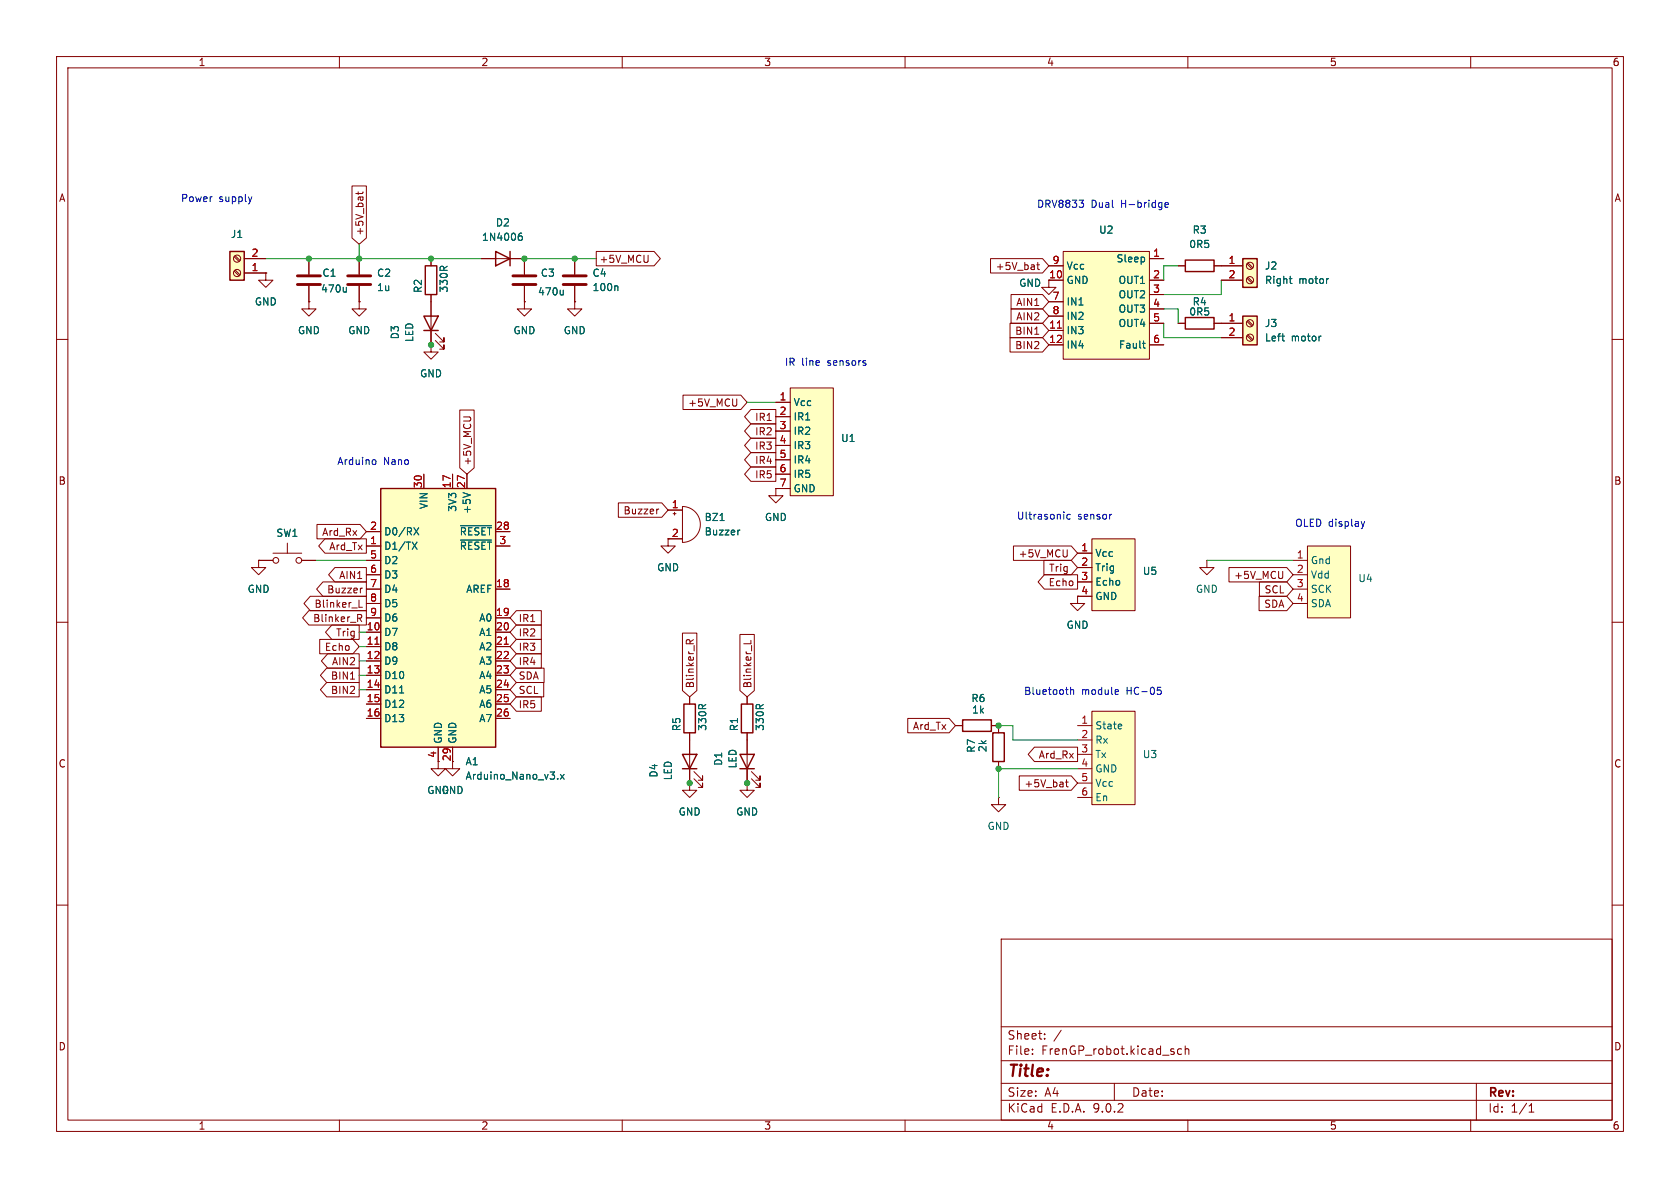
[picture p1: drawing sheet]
<svg xmlns="http://www.w3.org/2000/svg" width="297mm" height="210mm" viewBox="0 0 297 210" stroke-linecap="round" stroke-linejoin="round" font-family="sans-serif">
<g fill="none" stroke="#840000" stroke-width=".18">
<path d="M10 10h277v190h-277zM12 12h273v186h-273zM60 10v2M110 10v2M160 10v2M210 10v2M260 10v2M47 48.3v1.2h1.3l-1.3 1.3-1.3-1.3h1.3M47 48.3h.1M54.6 53.3v1.3h1.3l-1.3 1.3-1.3-1.3h1.3M54.6 53.3h.1M54.6 45.7v2.8"/>
<path d="M54.6 50.5v2.8M76.2 45.7v1.3M76.2 52.1v1.2M101.6 53.3v1.3h1.3l-1.3 1.3-1.3-1.3h1.3M101.6 53.3h.1M10 60h2M285 60h2M10 110h2M285 110h2M10 160h2M177 166h108v32h-108zM285 160h2"/>
<path d="M60 198v2M110 198v2M160 198v2M177 194.5h108M177 191.5h108M177 187.5h108M177 181.5h108M182.5 186.3v.1M182.5 185.5v.1M184.7 183.6v.1M184.7 182.8v.1M187.6 182.1l-1.3 2"/>
<path d="M197 191.5v3M208.9 185.5l-.4-.1-.3 .3v.4l.1 .2h.6M209.5 185.5l.2-.1 .4 .1 .1 .9M209.5 184.9v1.5M210 198v2M260 198v2M261 191.5v6.5M270.3 196.6h.9M270.3 195.5l.4-.4v1.5"/>
</g>
<path d="M75.2 47h2v5.1h-2z" fill="none" stroke="#840000" stroke-width=".25"/>
<path d="M52.6 48.8h4M52.6 50.3h4" fill="none" stroke="#840000" stroke-width=".51"/>
<path d="M61.2 50.8v.8M61.2 51.5l-.2 .1" fill="none" stroke="#006464" stroke-width=".18"/>
<path d="M40.6 44.5h2.6v5h-2.6z" fill="#ffffc2"/>
<path d="M40.6 44.5h2.6v5h-2.6zM74.9 55.9h2.6l-1.3 2.5zM74.9 58.4h2.6M87.6 44.5l2.6 1.2-2.6 1.3zM90.2 44.5v2.5M130.8 133.4h2.5l-1.2 2.5zM130.8 135.9h2.5M170.2 127.3h5.1v2h-5.1z" fill="none" stroke="#840000" stroke-width=".25"/>
<g fill="none" stroke="#840000" stroke-width=".18">
<path d="M41.4 47.9l.9 .9M41.4 45.4l.9 .8M41.6 47.8l.8 .8M41.6 45.2l.8 .9M43.2 48.3h3.8M43.2 45.7h3.8M63.5 53.3v1.3h1.3l-1.3 1.3-1.3-1.3h1.3M63.5 53.3h.1M63.5 45.7v2.8M63.5 50.5v2.8M76.2 53.3v7.7M77 58.9l1.5 1.6v-.8v.8h-.8"/>
<path d="M85.1 45.7h7.6v2.8M92.7 53.3v1.3h1.3l-1.3 1.3-1.3-1.3h1.3M92.7 53.3h.1M92.7 50.5v2.8M76.2 61v1.2h1.3l-1.3 1.3-1.3-1.3h1.3M76.2 61h.1M77 60.2l1.5 1.5v-.7v.7h-.8M137.2 86.4v1.2h1.2l-1.2 1.3-1.3-1.3h1.3M137.2 86.4h.1M190.5 105.4v1.3h1.3l-1.3 1.3-1.3-1.3h1.3M132.1 130.8v7.6M132.8 137.7l1.6 1.5v-.8v.8h-.8"/>
<path d="M132.8 136.4l1.6 1.5v-.7v.7h-.8M168.9 128.3h1.3M175.3 128.3h1.2M176.5 141v1.2h1.3l-1.3 1.3-1.2-1.3h1.2M176.5 141h.1"/>
<circle cx="41.9" cy="45.7" r=".63"/>
<circle cx="41.9" cy="48.3" r=".63"/>
</g>
<path d="M61.5 48.8h4M61.5 50.3h4M90.7 48.8h4M90.7 50.3h4" fill="none" stroke="#840000" stroke-width=".51"/>
<path d="M91.7 41.8l.4-.1 .2 .2-.1 .5h-.5M92.2 41.2l-.4 .1M99.6 51.3v.8M99.6 52l-.2 .1" fill="none" stroke="#006464" stroke-width=".18"/>
<path d="M193 95.3h7.7v12.7h-7.7z" fill="#ffffc2"/>
<g fill="none" stroke="#840000" stroke-width=".18">
<path d="M101.6 45.7v2.8M101.6 50.5v2.8M208.3 47h1.2M214.6 47h1.3M118.1 90.2h2.5M118.1 95.3h2.5M119 90.8h.5M119.3 90.6v.5M120.6 89.5a3.2 3.2 0 0 1 3.2 3.2 3.2 3.2 0 0 1-3.2 3.2zM190.5 97.8h2.5M193 95.3h7.7v12.7h-7.7zM190.5 100.3h2.5"/>
<path d="M190.5 102.9h2.5M190.5 105.4h2.5M121.9 138.4v1.3h1.3l-1.3 1.3-1.3-1.3h1.3M121.9 138.4h.1M132.1 138.4v1.3h1.2l-1.2 1.3-1.3-1.3h1.3M132.1 138.4h.1M132.1 123.2v1.3M132.1 129.5v1.3M176.5 128.3v1.2M176.5 134.6v1.3"/>
</g>
<path d="M209.5 46h5.1v2h-5.1zM131.1 124.5h2v5h-2zM175.5 129.5h2v5.1h-2z" fill="none" stroke="#840000" stroke-width=".25"/>
<path d="M99.6 48.8h4M99.6 50.3h4" fill="none" stroke="#840000" stroke-width=".51"/>
<path d="M109.1 50.5l.1 .2v.7M127.3 92h.7M130.8 93.7l-.2 .1" fill="none" stroke="#006464" stroke-width=".18"/>
<path d="M231.1 96.5h7.7v12.7h-7.7z" fill="#ffffc2"/>
<path d="M213.4 99.1v1.2h1.2l-1.2 1.3-1.3-1.3h1.3M213.4 99.1h.1M228.6 99.1h2.5M231.1 96.5h7.7v12.7h-7.7zM228.6 101.6h2.5M228.6 104.1h2.5M228.6 106.7h2.5" fill="none" stroke="#840000" stroke-width=".18"/>
<path d="M219.7 55.9h2.5v5.1h-2.5z" fill="#ffffc2"/>
<path d="M219.7 55.9h2.5v5.1h-2.5z" fill="none" stroke="#840000" stroke-width=".25"/>
<g fill="none" stroke="#840000" stroke-width=".18">
<path d="M215.9 57.2h3.8M215.9 59.7h3.8M220.4 56.8l.9 .9M220.4 59.4l.9 .8M220.6 56.6l.9 .9M220.6 59.2l.9 .8"/>
<circle cx="221" cy="57.1" r=".63"/>
<circle cx="221" cy="59.7" r=".63"/>
</g>
<path d="M226.6 59.4h.5M233.5 59.4l-.2 .1M227 60.3h.1" fill="none" stroke="#006464" stroke-width=".18"/>
<path d="M219.7 45.7h2.5v5.1h-2.5z" fill="#ffffc2"/>
<path d="M209.5 56.1h5.1v2.1h-5.1zM219.7 45.7h2.5v5.1h-2.5zM120.9 124.5h2v5h-2z" fill="none" stroke="#840000" stroke-width=".25"/>
<g fill="none" stroke="#840000" stroke-width=".18">
<path d="M208.3 57.2h1.2M214.6 57.2h1.3M215.9 47h3.8M215.9 49.5h3.8M220.4 46.7l.9 .8M220.4 49.2l.9 .8M220.6 46.5l.9 .8M220.6 49l.9 .9M118.1 95.3v1.2h1.3l-1.3 1.3-1.3-1.3h1.3M121.9 123.2v1.3M121.9 129.5v1.3"/>
<circle cx="221" cy="49.5" r=".63"/>
<circle cx="221" cy="47" r=".63"/>
</g>
<path d="M227.9 49.3h.5M228.2 50l.2 .1M234.9 49.3h-.3" fill="none" stroke="#006464" stroke-width=".18"/>
<path d="M139.7 68.6h7.6v19h-7.6z" fill="#ffffc2"/>
<path d="M137.2 71.1h2.5M137.2 73.7h2.5M137.2 76.2h2.5M137.2 78.7h2.5M139.7 68.6h7.6v19h-7.6zM137.2 81.3h2.5M137.2 83.8h2.5M137.2 86.4h2.5" fill="none" stroke="#840000" stroke-width=".18"/>
<path d="M193 125.7h7.7v16.5h-7.7z" fill="#ffffc2"/>
<path d="M77.5 134.6v1.3h1.2l-1.2 1.3-1.3-1.3h1.3M121.9 130.8v7.6M122.7 137.7l1.5 1.5v-.8v.8h-.8M122.7 136.4l1.5 1.5v-.7v.7h-.8M190.5 128.3h2.5M190.5 130.8h2.5M190.5 133.4h2.5M190.5 135.9h2.5M190.5 138.4h2.5M193 125.7h7.7v16.5h-7.7zM190.5 141h2.5" fill="none" stroke="#840000" stroke-width=".18"/>
<path d="M198.1 128l.2 .3-.6 .1M198.2 128.8h-.1" fill="none" stroke="#006464" stroke-width=".18"/>
<path d="M120.6 133.4h2.6l-1.3 2.5zM120.6 135.9h2.6" fill="none" stroke="#840000" stroke-width=".25"/>
<path d="M67.3 86.4h20.3v45.7h-20.3z" fill="#ffffc2"/>
<path d="M67.3 86.4h20.3v45.7h-20.3z" fill="none" stroke="#840000" stroke-width=".25"/>
<g fill="none" stroke="#840000" stroke-width=".18">
<path d="M185.4 49.5v1.3h1.3l-1.3 1.3-1.3-1.3h1.3M45.7 99.1v1.2h1.3l-1.3 1.3-1.3-1.3h1.3M45.7 99.1h.1M45.7 99.1h2.6M48.3 97.8h5M50.8 96v1.8M53.3 99.1h2.6M64.8 94h2.5M64.8 96.5h2.5M64.8 99.1h2.5M74.9 83.8v2.6M80 83.8v2.6"/>
<path d="M82.5 83.8v2.6M87.6 94h2.6M87.6 96.5h2.6M64.8 101.6h2.5M64.8 104.1h2.5M64.8 106.7h2.5M64.8 109.2h2.5M64.8 111.8h2.5M64.8 114.3h2.5M64.8 116.8h2.5M64.8 119.4h2.5M87.6 104.1h2.6"/>
<path d="M87.6 109.2h2.6M87.6 111.8h2.6M87.6 114.3h2.6M87.6 116.8h2.6M87.6 119.4h2.6M64.8 121.9h2.5M64.8 124.5h2.5M64.8 127h2.5M77.5 132.1v2.5M80 132.1v3.8h1.3l-1.3 1.3-1.3-1.3h1.3M87.6 121.9h2.6M87.6 124.5h2.6"/>
<path d="M87.6 127h2.6"/>
<circle cx="48.8" cy="99.1" r=".51"/>
<circle cx="52.8" cy="99.1" r=".51"/>
</g>
<path d="M72.9 95.8l.8 1.3M73.2 93.3l.8 1.3M73.7 95.8l-.8 1.3M74 93.3l-.8 1.3M81.4 92.9h5.5M81.4 95.5h5.5M81.9 87.1l1.2 .4M70.6 122.5h.8M98.6 137.6v.1M99.1 136.9l.6 .8M99.7 136.9l-.6 .8" fill="none" stroke="#006464" stroke-width=".18"/>
<path d="M66.3 113.9h.7M89.1 113.9h.8" fill="none" stroke="#a90000" stroke-width=".18"/>
<path d="M188 44.5h15.2v19h-15.2z" fill="#ffffc2"/>
<g fill="none" stroke="#840000" stroke-width=".18">
<path d="M62.2 32.9h2.6v9.2l-1.3 1.1-1.3-1.1zM63.3 33.9v.5M64.2 33.9l-.2 .3h-1.1M43.2 45.7h3.8M43.2 48.3h3.8M47 48.3h.1M54.6 53.3h.1M54.6 45.7v2.8M54.6 50.5v2.8M63.5 53.3h.1M63.5 45.7v2.8M63.5 50.5v2.8"/>
<path d="M76.2 45.7v1.3M76.2 52.1v3.8M76.2 58.4v2.6M85.1 45.7h2.5M90.2 45.7h2.5v2.8M92.7 53.3h.1M92.7 50.5v2.8M101.6 53.3h.1M101.6 45.7v2.8M101.6 50.5v2.8M105.4 44.4h10.2l1.1 1.3-1.1 1.3h-10.2zM175.1 45.7h9.2l1.1 1.3-1.1 1.3h-9.2z"/>
<path d="M178.6 57.1h5.7l1.1 1.3-1.1 1.3h-5.7zM178.6 59.7h5.7l1.1 1.3-1.1 1.2h-5.7zM178.7 52.1h5.6l1.1 1.2-1.1 1.3h-5.6zM178.7 54.6h5.6l1.1 1.3-1.1 1.3h-5.6zM182.9 59.1h.7M183.3 46.8h.5M183.5 46.4v1.1l.3 .2M185.4 47h2.6M185.4 49.5h2.6M185.4 53.3h2.6M185.4 55.9h2.6M185.4 58.4h2.6"/>
<path d="M188 44.5h15.2v19h-15.2zM203.2 49.5h2.5M203.2 45.7h2.5M203.2 52.1h2.5M203.2 54.6h2.5M203.2 57.2h2.5M208.3 47h1.2M208.3 57.2h1.2M214.6 47h5.1M214.6 57.2h5.1M215.9 49.5h3.8M215.9 59.7h3.8"/>
<path d="M76.2 61h.1M81.3 72.5h2.5v10.2l-1.3 1.1-1.2-1.1zM120.7 69.8h10.3l1.1 1.3-1.1 1.3h-10.3zM130.2 70.5v1.2M132.7 77.5h4.5v2.5h-4.5l-1.1-1.3zM132.7 74.9h4.5v2.6h-4.5l-1.1-1.3zM132.7 72.4h4.5v2.5h-4.5l-1.1-1.2zM137.2 71.1h2.5M137.2 73.7h2.5M137.2 76.2h2.5M137.2 78.7h2.5M185.4 61h2.6"/>
<path d="M203.2 61h2.5M45.7 99.1h.1M45.7 99.1h2.6M53.3 99.1h2.6M56 92.7h7.7l1.1 1.3-1.1 1.3h-7.7zM57.4 95.2h7.4v2.6h-7.4l-1.1-1.3zM64.8 94h2.5M64.8 96.5h2.5M64.8 99.1h2.5M74.9 83.8v2.6M80 83.8v2.6M82.5 83.8v2.6"/>
<path d="M87.6 94h2.6M87.6 96.5h2.6M109.3 88.9h7.7l1.1 1.3-1.1 1.2h-7.7zM116.5 90l-.3 .1M118.1 90.2h2.5M118.1 95.3h2.5M132.7 82.5h4.5v2.6h-4.5l-1.1-1.3zM132.7 80h4.5v2.6h-4.5l-1.1-1.3zM137.2 86.4h.1M137.2 81.3h2.5M137.2 83.8h2.5M137.2 86.4h2.5"/>
<path d="M179.2 96.5h10.2l1.1 1.3-1.1 1.3h-10.2zM184.5 99.1h4.9l1.1 1.2-1.1 1.3h-4.9zM188.7 97.2l-.1 1.1M190.5 97.8h2.5M54.6 107.9h10.2v2.6h-10.2l-1.1-1.3zM54.8 105.4h10v2.6h-10l-1.1-1.3zM56.5 113h5.9l1.1 1.3-1.1 1.3h-5.9zM57.1 102.9h7.7v2.5h-7.7l-1.1-1.3zM57.8 118.1h5.7v2.6h-5.7l-1.2-1.3zM57.9 115.6h5.6v2.5h-5.6l-1.1-1.3zM58.7 110.5h4.8v2.5h-4.8l-1.2-1.2zM59.2 100.3h5.6v2.6h-5.6l-1.1-1.3z"/>
<path d="M63.2 108.6h.5l.3 .3-.2 .3-.6 .1M63.5 106.1v1.3h.6M63.5 109.3l.5 .6M64.1 104h-.3M64.8 101.6h2.5M64.8 104.1h2.5M64.8 106.7h2.5M64.8 109.2h2.5M64.8 111.8h2.5M64.8 114.3h2.5M64.8 116.8h2.5M64.8 119.4h2.5"/>
<path d="M87.6 104.1h2.6M87.6 109.2h2.6M87.6 111.8h2.6M87.6 114.3h2.6M87.6 116.8h2.6M87.6 119.4h2.6M91.3 113h4.4v2.6h-4.4l-1.1-1.3zM91.3 107.9h4.4v2.6h-4.4l-1.1-1.3zM91.3 115.6h4.4v2.5h-4.4l-1.1-1.3zM91.3 110.5h4.4v2.5h-4.4l-1.1-1.2zM91.3 118.1h4.9v2.6h-4.9l-1.1-1.3zM120.6 111.9h2.6v10.2l-1.3 1.1-1.3-1.1z"/>
<path d="M121.3 113.8v-.5l.3-.2 .3 .1 .1 .6M122.6 113.1l-.6 .4M130.8 112.2h2.6v9.9l-1.3 1.1-1.3-1.1zM132.8 113.2v.6h-1.3M184.6 101.6h5.9v2.5h-5.9l-1.1-1.2zM190.5 100.3h2.5M190.5 102.9h2.5M190.5 105.4h2.5M217.3 100.3h10.2l1.1 1.3-1.1 1.3h-10.2zM222.6 105.4h4.9l1.1 1.3-1.1 1.3h-4.9zM222.6 102.9h4.9l1.1 1.2-1.1 1.3h-4.9zM226.8 101l-.1 1.1"/>
<path d="M57.8 120.6h5.7v2.6h-5.7l-1.2-1.3zM62 120.1h.7M64.8 121.9h2.5M64.8 124.5h2.5M64.8 127h2.5M77.5 132.1v2.5M80 132.1v2.5M87.6 121.9h2.6M87.6 124.5h2.6M87.6 127h2.6M91.3 123.2h4.4v2.5h-4.4l-1.1-1.2zM91.3 120.6h4.8v2.6h-4.8l-1.1-1.3z"/>
<path d="M121.9 138.4h.1M121.9 123.2v1.3M121.9 129.5v3.9M121.9 135.9v2.5M132.1 138.4h.1M132.1 123.2v1.3M132.1 129.5v3.9M132.1 135.9v2.5M160.5 127h7.3l1.1 1.3-1.1 1.2h-7.3zM168.9 128.3h1.3M175.3 128.3h1.2v1.2M176.5 134.6v1.3"/>
<path d="M180.2 137.2h9.2l1.1 1.2-1.1 1.3h-9.2zM182.9 132.1h7.6v2.5h-7.6l-1.1-1.2zM188.4 138.3h.4M188.5 137.8v1.1l.3 .2"/>
</g>
<path d="M186.9 58h.8M66.3 113.9h.7M89.1 113.9h.8" fill="none" stroke="#a90000" stroke-width=".18"/>
<g fill="none" stroke="#006464" stroke-width=".18">
<path d="M61.2 50.8v.8M61.2 51.5l-.2 .1M91.7 41.8l.4-.1 .2 .2-.1 .5h-.5M92.2 41.2l-.4 .1M99.6 51.3v.8M99.6 52l-.2 .1M109.1 50.5l.1 .2v.7M226.6 59.4h.5M227.9 49.3h.5M228.2 50l.2 .1M233.5 59.4l-.2 .1M234.9 49.3h-.3"/>
<path d="M202 60.7h.5M202.2 61.4l.3 .1M227 60.3h.1M72.9 95.8l.8 1.3M73.2 93.3l.8 1.3M73.7 95.8l-.8 1.3M74 93.3l-.8 1.3M81.4 92.9h5.5M81.4 95.5h5.5M81.9 87.1l1.2 .4M127.3 92h.7M130.8 93.7l-.2 .1"/>
<path d="M70.6 122.5h.8M98.6 137.6v.1M99.1 136.9l.6 .8M99.7 136.9l-.6 .8"/>
</g>
<g fill="none" stroke="#009600" stroke-width=".18">
<path d="M47 45.7h38.1M63.5 43.2v2.5M76.2 58.4v2.6M92.7 45.7h12.7M205.7 54.6h2.6v2.6M205.7 57.2v2.5h10.2M208.3 47h-2.6v2.5M215.9 49.5v2.6h-10.2M132.1 71.1h5.1M55.9 99.1h8.9M213.4 99.1h15.2M63.5 119.4h1.3"/>
<path d="M63.5 111.8h1.3M63.5 116.8h1.3M63.5 114.3h1.3M63.5 121.9h1.3M121.9 135.9v2.5M132.1 135.9v2.5M176.5 128.3h2.6v2.5h11.4M190.5 135.9h-14v5.1"/>
</g>
<g fill="none" stroke="#0000c2" stroke-width=".18">
<path d="M44.5 34.8l-.3 .8M190.8 35.4h.8l-.5 .5M191.4 35.9l.2 .2-.2 .5M206 36.2l.6-.1-.1-.2-.4-.1-.1 .2v.6h.5M66 81.3h.3l.2 .2-.1 .5-.4 .1M189.2 91l-.4-.1-.2 .3 .1 .5h.5M196.4 90.9h.1M240.6 92.2l.3 .8M240.9 93l-.1 .3M241.3 92.2l-.4 .8M189.3 121.5v1.3M189.3 122l.2-.1 .3 .1v.8"/>
<path d="M197.3 121.9l.4 .1v.2l-.6 .1M197.7 122.7l-.4 .1M204.6 121.5h.6M204.8 122h.3l.2 .2-.1 .4-.4 .2"/>
</g>
<g fill="#009600" stroke="#009600" stroke-width=".18">
<circle cx="54.6" cy="45.7" r=".46"/>
<circle cx="92.7" cy="45.7" r=".46"/>
<circle cx="76.2" cy="61" r=".46"/>
<circle cx="76.2" cy="45.7" r=".46"/>
<circle cx="63.5" cy="45.7" r=".46"/>
<circle cx="176.5" cy="128.3" r=".46"/>
<circle cx="176.5" cy="135.9" r=".46"/>
<circle cx="132.1" cy="138.4" r=".46"/>
<circle cx="101.6" cy="45.7" r=".46"/>
<circle cx="121.9" cy="138.4" r=".46"/>
</g>
<text font-size="2.8" fill="#840000" x="178" y="190.9">Title:</text>
<g font-size="2.1" fill="#840000">
<text x="178" y="184">Sheet:</text>
<text x="178" y="186.7">File:</text>
<text x="184.1" y="186.7">FrenGP_robot.kicad_sch</text>
<text x="178" y="196.9">KiCad</text>
<text x="178" y="194.1">Size:</text>
<text x="184.7" y="194.1">A4</text>
<text x="185.7" y="196.9">E.D.A.</text>
<text x="193.3" y="196.9">9.0.2</text>
<text x="200" y="194.1">Date:</text>
<text x="263" y="194.3">Rev:</text>
<text x="263" y="196.9">Id:</text>
<text x="267.1" y="196.9">1/1</text>
</g>
<g font-size="1.8" fill="#840000">
<text x="35" y="11.9">1</text>
<text x="85" y="11.9">2</text>
<text x="135" y="11.9">3</text>
<text x="185" y="11.9">4</text>
<text x="235" y="11.9">5</text>
<text x="285" y="11.9">6</text>
<text x="10.3" y="35.9">A</text>
<text x="285.3" y="35.9">A</text>
<text x="64.5" y="41.8" transform="rotate(-90 64.5 41.8)">+5V_bat</text>
<text x="105.9" y="46.7">+5V_MCU</text>
<text x="175.9" y="47.9">+5V_bat</text>
<text x="179.4" y="59.4">BIN1</text>
<text x="179.6" y="54.3">AIN1</text>
<text x="179.6" y="56.8">AIN2</text>
<text x="179.4" y="61.9">BIN2</text>
<text x="121.6" y="72.1">+5V_MCU</text>
<text x="133.4" y="77.2">IR2</text>
<text x="133.4" y="74.6">IR1</text>
<text x="83.5" y="82.4" transform="rotate(-90 83.5 82.4)">+5V_MCU</text>
<text x="133.4" y="79.7">IR3</text>
<text x="133.4" y="82.2">IR4</text>
<text x="10.3" y="85.9">B</text>
<text x="133.4" y="84.8">IR5</text>
<text x="285.3" y="85.9">B</text>
<text x="56.8" y="94.9">Ard_Rx</text>
<text x="110.1" y="91.1">Buzzer</text>
<text x="118.7" y="95">2</text>
<text x="58.1" y="97.5">Ard_Tx</text>
<text x="180" y="98.7">+5V_MCU</text>
<text x="185.4" y="101.3">Trig</text>
<text x="55.5" y="107.6">Blinker_L</text>
<text x="57.7" y="105.1">Buzzer</text>
<text x="59.9" y="102.6">AIN1</text>
<text x="185.3" y="103.8">Echo</text>
<text x="218.1" y="102.6">+5V_MCU</text>
<text x="223.4" y="107.6">SDA</text>
<text x="223.5" y="105.1">SCL</text>
<text x="55.3" y="110.2">Blinker_R</text>
<text x="59.3" y="112.7">Trig</text>
<text x="91.6" y="110.2">IR1</text>
<text x="91.6" y="112.7">IR2</text>
<text x="57.3" y="115.3">Echo</text>
<text x="58.6" y="117.8">AIN2</text>
<text x="91.6" y="115.3">IR3</text>
<text x="91.6" y="117.8">IR4</text>
<text x="58.4" y="122.9">BIN2</text>
<text x="58.4" y="120.3">BIN1</text>
<text x="91.6" y="120.3">SDA</text>
<text x="91.6" y="125.4">IR5</text>
<text x="91.6" y="122.9">SCL</text>
<text x="122.9" y="121.8" transform="rotate(-90 122.9 121.8)">Blinker_R</text>
<text x="133" y="121.8" transform="rotate(-90 133 121.8)">Blinker_L</text>
<text x="161.3" y="129.2">Ard_Tx</text>
<text x="10.3" y="135.9">C</text>
<text x="77.2" y="134.1" transform="rotate(-90 77.2 134.1)">4</text>
<text x="79.8" y="134.7" transform="rotate(-90 79.8 134.7)">29</text>
<text x="183.5" y="134.3">Ard_Rx</text>
<text x="285.3" y="135.9">C</text>
<text x="181" y="139.4">+5V_bat</text>
<text x="10.3" y="185.9">D</text>
<text x="285.3" y="185.9">D</text>
<text x="35" y="199.9">1</text>
<text x="85" y="199.9">2</text>
<text x="135" y="199.9">3</text>
<text x="185" y="199.9">4</text>
<text x="235" y="199.9">5</text>
<text x="285" y="199.9">6</text>
</g>
<g font-size="1.8" fill="#0000c2">
<text x="31.9" y="35.9">Power</text>
<text x="38.7" y="35.9">supply</text>
<text x="183.2" y="36.9">DRV8833</text>
<text x="192.9" y="36.9">Dual</text>
<text x="198.3" y="36.9">H-bridge</text>
<text x="138.7" y="64.9">IR</text>
<text x="141.7" y="64.9">line</text>
<text x="146.4" y="64.9">sensors</text>
<text x="59.5" y="82.4">Arduino</text>
<text x="67.8" y="82.4">Nano</text>
<text x="179.7" y="92.1">Ultrasonic</text>
<text x="190.5" y="92.1">sensor</text>
<text x="228.9" y="93.3">OLED display</text>
<text x="180.9" y="123">Bluetooth</text>
<text x="191.2" y="123">module</text>
<text x="199.3" y="123">HC-05</text>
</g>
<g font-size="1.8" fill="#006464">
<text x="87.6" y="40.2">D2</text>
<text x="194.2" y="41.5">U2</text>
<text x="210.7" y="41.5">R3</text>
<text x="40.7" y="42.3">J1</text>
<text x="85.1" y="42.8">1N4006</text>
<text x="188.5" y="47.9">Vcc</text>
<text x="197.3" y="46.6">Sleep</text>
<text x="210.1" y="44">0R5</text>
<text x="223.5" y="47.9">J2</text>
<text x="56.7" y="51.9">470u</text>
<text x="56.9" y="49.1">C1</text>
<text x="66.6" y="49.1">C2</text>
<text x="66.6" y="51.7">1u</text>
<text x="74.8" y="51.9" transform="rotate(-90 74.8 51.9)">R2</text>
<text x="79.3" y="51.8" transform="rotate(-90 79.3 51.8)">330R</text>
<text x="95" y="52.4">470u</text>
<text x="95.5" y="49.1">C3</text>
<text x="104.7" y="49.1">C4</text>
<text x="104.7" y="51.7">100n</text>
<text x="180.1" y="50.9">GND</text>
<text x="188.5" y="50.4">GND</text>
<text x="197.7" y="50.4">OUT1</text>
<text x="197.7" y="52.9">OUT2</text>
<text x="223.5" y="50.4">Right</text>
<text x="229.6" y="50.4">motor</text>
<text x="45" y="54.2">GND</text>
<text x="52.6" y="59.3">GND</text>
<text x="61.5" y="59.3">GND</text>
<text x="90.7" y="59.3">GND</text>
<text x="99.6" y="59.3">GND</text>
<text x="188.5" y="54.2">IN1</text>
<text x="188.5" y="56.7">IN2</text>
<text x="188.5" y="59.3">IN3</text>
<text x="197.7" y="55.5">OUT3</text>
<text x="197.7" y="58">OUT4</text>
<text x="210.1" y="56">0R5</text>
<text x="210.7" y="54.2">R4</text>
<text x="223.5" y="58">J3</text>
<text x="70.7" y="60.1" transform="rotate(-90 70.7 60.1)">D3</text>
<text x="73.3" y="60.6" transform="rotate(-90 73.3 60.6)">LED</text>
<text x="188.5" y="61.8">IN4</text>
<text x="197.7" y="61.8">Fault</text>
<text x="223.5" y="60.6">Left</text>
<text x="228.3" y="60.6">motor</text>
<text x="74.2" y="66.9">GND</text>
<text x="140.2" y="72">Vcc</text>
<text x="140.2" y="74.5">IR1</text>
<text x="140.2" y="77.1">IR2</text>
<text x="140.2" y="79.6">IR3</text>
<text x="140.2" y="82.1">IR4</text>
<text x="148.6" y="78.3">U1</text>
<text x="140.2" y="84.7">IR5</text>
<text x="140.2" y="87.2">GND</text>
<text x="48.8" y="95.1">SW1</text>
<text x="67.8" y="94.8">D0/RX</text>
<text x="75.8" y="90.1" transform="rotate(-90 75.8 90.1)">VIN</text>
<text x="80.9" y="90.6" transform="rotate(-90 80.9 90.6)">3V3</text>
<text x="81.2" y="94.8">~{RESET}</text>
<text x="83.4" y="90.9" transform="rotate(-90 83.4 90.9)">+5V</text>
<text x="124.5" y="92.3">BZ1</text>
<text x="124.5" y="94.8">Buzzer</text>
<text x="135.1" y="92.3">GND</text>
<text x="67.8" y="97.4">D1/TX</text>
<text x="67.8" y="99.9">D2</text>
<text x="81.2" y="97.4">~{RESET}</text>
<text x="116.1" y="101.2">GND</text>
<text x="193.5" y="98.7">Vcc</text>
<text x="193.5" y="101.2">Trig</text>
<text x="201.9" y="101.8">U5</text>
<text x="231.6" y="99.9">Gnd</text>
<text x="43.7" y="105">GND</text>
<text x="67.8" y="102.5">D3</text>
<text x="67.8" y="105">D4</text>
<text x="67.8" y="107.5">D5</text>
<text x="82.3" y="105">AREF</text>
<text x="193.5" y="103.7">Echo</text>
<text x="193.5" y="106.3">GND</text>
<text x="211.3" y="105">GND</text>
<text x="231.6" y="102.5">Vdd</text>
<text x="231.6" y="105">SCK</text>
<text x="231.6" y="107.5">SDA</text>
<text x="240" y="103.1">U4</text>
<text x="67.8" y="110.1">D6</text>
<text x="67.8" y="112.6">D7</text>
<text x="84.6" y="110.1">A0</text>
<text x="84.6" y="112.6">A1</text>
<text x="188.5" y="111.4">GND</text>
<text x="67.8" y="115.2">D8</text>
<text x="67.8" y="117.7">D9</text>
<text x="84.6" y="115.2">A2</text>
<text x="84.6" y="117.7">A3</text>
<text x="67.8" y="120.2">D10</text>
<text x="67.8" y="122.8">D11</text>
<text x="67.8" y="125.3">D12</text>
<text x="84.6" y="120.2">A4</text>
<text x="84.6" y="122.8">A5</text>
<text x="84.6" y="125.3">A6</text>
<text x="171.6" y="124.3">R6</text>
<text x="67.8" y="127.9">D13</text>
<text x="78.3" y="131.6" transform="rotate(-90 78.3 131.6)">GND</text>
<text x="80.9" y="131.6" transform="rotate(-90 80.9 131.6)">GND</text>
<text x="84.6" y="127.9">A7</text>
<text x="120.5" y="129.4" transform="rotate(-90 120.5 129.4)">R5</text>
<text x="125.1" y="129.3" transform="rotate(-90 125.1 129.3)">330R</text>
<text x="130.7" y="129.4" transform="rotate(-90 130.7 129.4)">R1</text>
<text x="135.2" y="129.3" transform="rotate(-90 135.2 129.3)">330R</text>
<text x="171.8" y="126.3">1k</text>
<text x="193.5" y="129.1">State</text>
<text x="193.5" y="131.7">Rx</text>
<text x="82.2" y="135.5">A1</text>
<text x="116.4" y="137.5" transform="rotate(-90 116.4 137.5)">D4</text>
<text x="127.9" y="135.5" transform="rotate(-90 127.9 135.5)">D1</text>
<text x="130.4" y="135.9" transform="rotate(-90 130.4 135.9)">LED</text>
<text x="172.6" y="133.2" transform="rotate(-90 172.6 133.2)">R7</text>
<text x="174.6" y="133" transform="rotate(-90 174.6 133)">2k</text>
<text x="193.5" y="134.2">Tx</text>
<text x="193.5" y="136.8">GND</text>
<text x="201.9" y="134.2">U3</text>
<text x="75.4" y="140.6">GND</text>
<text x="78" y="140.6">GND</text>
<text x="82.2" y="138">Arduino_Nano_v3.x</text>
<text x="119" y="138" transform="rotate(-90 119 138)">LED</text>
<text x="193.5" y="139.3">Vcc</text>
<text x="193.5" y="141.8">En</text>
<text x="119.9" y="144.4">GND</text>
<text x="130" y="144.4">GND</text>
<text x="174.5" y="146.9">GND</text>
</g>
<g font-size="1.8" fill="#a90000">
<text x="44.4" y="45.5">2</text>
<text x="186" y="46.7">9</text>
<text x="203.8" y="45.5">1</text>
<text x="217.1" y="46.7">1</text>
<text x="44.4" y="48">1</text>
<text x="185.4" y="49.3">10</text>
<text x="186" y="53.1">7</text>
<text x="203.8" y="49.3">2</text>
<text x="203.8" y="51.8">3</text>
<text x="217.1" y="49.3">2</text>
<text x="185.4" y="58.2">11</text>
<text x="186" y="55.6">8</text>
<text x="203.8" y="54.4">4</text>
<text x="203.8" y="56.9">5</text>
<text x="217.1" y="56.9">1</text>
<text x="217.1" y="59.4">2</text>
<text x="185.4" y="60.7">12</text>
<text x="203.8" y="60.7">6</text>
<text x="137.7" y="70.9">1</text>
<text x="137.7" y="73.4">2</text>
<text x="137.7" y="75.9">3</text>
<text x="137.7" y="78.5">4</text>
<text x="137.7" y="81">5</text>
<text x="137.7" y="83.6">6</text>
<text x="74.7" y="86.4" transform="rotate(-90 74.7 86.4)">30</text>
<text x="79.8" y="86.4" transform="rotate(-90 79.8 86.4)">17</text>
<text x="82.3" y="86.4" transform="rotate(-90 82.3 86.4)">27</text>
<text x="118.7" y="89.9">1</text>
<text x="137.7" y="86.1">7</text>
<text x="65.3" y="93.7">2</text>
<text x="87.6" y="93.7">28</text>
<text x="65.3" y="96.3">1</text>
<text x="65.3" y="98.8">5</text>
<text x="65.3" y="101.3">6</text>
<text x="88.2" y="96.3">3</text>
<text x="191.1" y="97.5">1</text>
<text x="191.1" y="100.1">2</text>
<text x="229.2" y="98.8">1</text>
<text x="229.2" y="101.3">2</text>
<text x="65.3" y="103.9">7</text>
<text x="65.3" y="106.4">8</text>
<text x="87.6" y="103.9">18</text>
<text x="191.1" y="102.6">3</text>
<text x="191.1" y="105.2">4</text>
<text x="229.2" y="103.9">3</text>
<text x="229.2" y="106.4">4</text>
<text x="64.7" y="111.5">10</text>
<text x="65.3" y="109">9</text>
<text x="87.6" y="109">19</text>
<text x="87.6" y="111.5">20</text>
<text x="64.7" y="114">11</text>
<text x="64.7" y="116.6">12</text>
<text x="64.7" y="119.1">13</text>
<text x="87.6" y="114">21</text>
<text x="87.6" y="116.6">22</text>
<text x="87.6" y="119.1">23</text>
<text x="64.7" y="121.7">14</text>
<text x="64.7" y="124.2">15</text>
<text x="87.6" y="121.7">24</text>
<text x="87.6" y="124.2">25</text>
<text x="64.7" y="126.7">16</text>
<text x="87.6" y="126.7">26</text>
<text x="191.1" y="128">1</text>
<text x="191.1" y="130.6">2</text>
<text x="191.1" y="133.1">3</text>
<text x="191.1" y="135.6">4</text>
<text x="191.1" y="138.2">5</text>
<text x="191.1" y="140.7">6</text>
</g>
</svg>
